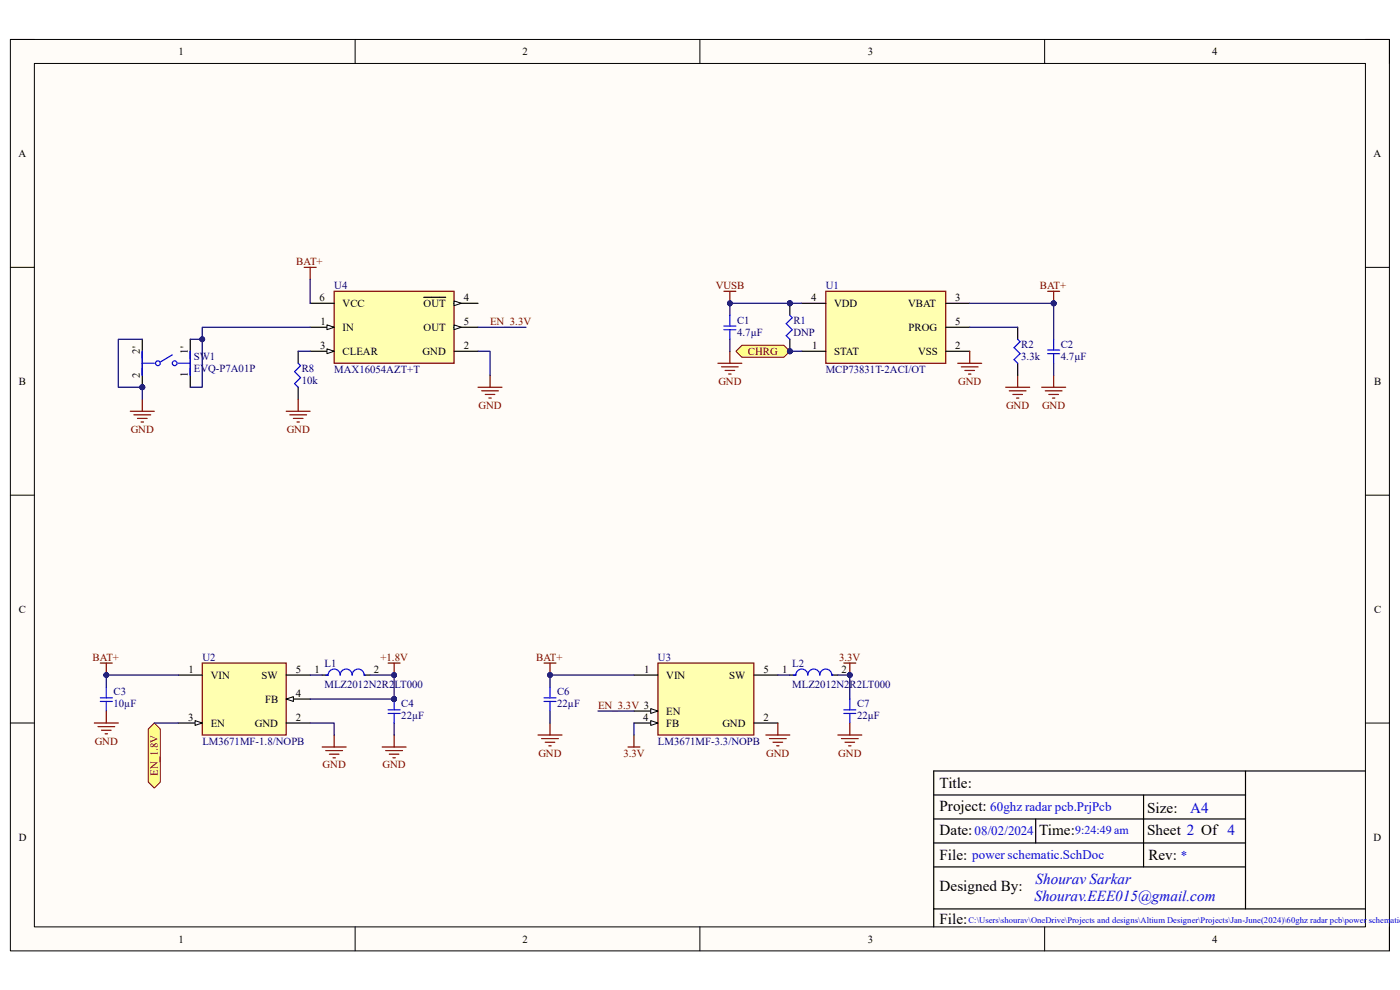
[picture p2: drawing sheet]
<svg xmlns="http://www.w3.org/2000/svg" width="297mm" height="210mm" viewBox="0 0 297 210" stroke-linecap="round" stroke-linejoin="round" font-family="sans-serif">
<path d="M2.2 8.4h292.6v193.3h-292.6z" fill-rule="evenodd" fill="#fffcf8"/>
<path d="M2.2 8.4h292.6v193.3h-292.6z" fill="none" stroke="#000" stroke-width=".21"/>
<path d="M7.3 13.5h282.4v183.1h-282.4z" fill-rule="evenodd" fill="#fffcf8"/>
<g fill="none" stroke="#000" stroke-width=".21">
<path d="M2.2 8.4h5.1M7.3 13.5h282.4v183.1h-282.4zM75.3 8.4v5.1M148.5 8.4v5.1M221.6 8.4v5.1M289.7 8.4h5.1v5.1M2.2 56.7h5.1M289.7 56.7h5.1M2.2 105h5.1M289.7 105.1h5.1M2.2 153.4h5.1M289.7 153.4h5.1"/>
<path d="M75.3 196.6v5.1M148.5 196.6v5.1M221.6 196.6v5.1M294.8 196.6v5.1"/>
</g>
<path d="M198.1 168.6h66.1M198.1 173.7h66.1M198.1 178.8h66.1M219.7 173.7v5.1M242.6 168.6v15.3M264.2 163.6v29.2M289.7 163.6h-91.6v33M198.1 183.9h66.1M198.1 192.8h91.6" fill="none" stroke="#000" stroke-width=".25"/>
<path d="M42.9 140.7h17.8v15.2h-17.8z" fill-rule="evenodd" fill="#ffffb0"/>
<path d="M42.9 140.7h17.8v15.2h-17.8z" fill="none" stroke="#800000" stroke-width=".25"/>
<path d="M37.8 143.2h5.1M60.7 148.3h5.1" fill="none" stroke="#000" stroke-width=".25"/>
<path d="M60.7 148.3l1.5-.5v1z" fill="#f8fcff"/>
<path d="M60.7 148.3l1.5-.5v1z" fill="none" stroke="#000" stroke-width=".21"/>
<path d="M37.8 153.4h5.1M60.7 143.2h5.1M60.7 153.4h5.1" fill="none" stroke="#000" stroke-width=".25"/>
<path d="M41.4 152.9l1.5 .5-1.5 .5z" fill="#f8fcff"/>
<path d="M41.4 152.9l1.5 .5-1.5 .5z" fill="none" stroke="#000" stroke-width=".21"/>
<path d="M68.3 143.2h1.3M77.3 143.2h1.2" fill="none" stroke="#000" stroke-width=".25"/>
<path d="M69.1 143.2h.5a1.27 1.27 0 0 1 1.3-1.3 1.27 1.27 0 0 1 1.3 1.3 1.27 1.27 0 0 1 1.2-1.3 1.27 1.27 0 0 1 1.3 1.3 1.27 1.27 0 0 1 1.3-1.3 1.27 1.27 0 0 1 1.3 1.3h.2" fill="none" stroke="#00f" stroke-width=".25"/>
<circle cx="83.6" cy="148.3" r=".51" fill="#000080"/>
<circle cx="83.6" cy="148.3" r=".51" fill="none" stroke="#000080" stroke-width=".21"/>
<circle cx="83.6" cy="148.3" r=".51" fill="#000080"/>
<circle cx="83.6" cy="148.3" r=".51" fill="none" stroke="#000080" stroke-width=".21"/>
<path d="M21.3 148.8h2.5M21.3 148h2.5M22.6 145.7v2.3M22.6 148.8v2M82.3 151.3h2.6M82.3 150.6h2.6M83.6 148.3v2.3M83.6 151.3v2.1" fill="none" stroke="#00f" stroke-width=".25"/>
<g fill="none" stroke="#800000" stroke-width=".25">
<path d="M20 153.4h5.1M20.8 154.1h3.5M21.5 154.9h2.1M22.3 155.7h.5M22.6 150.8v2.6M68.3 158.5h5.1M69.1 159.2h3.6M69.9 160h2M70.9 155.9v2.6M81.1 158.5h5.1M81.8 159.2h3.6M82.3 140.7h2.6"/>
<path d="M82.6 160h2M83.6 140.7v2.5M83.6 155.9v2.6M70.6 160.8h.5M83.4 160.8h.5"/>
</g>
<circle cx="83.6" cy="143.2" r=".51" fill="#000080"/>
<circle cx="83.6" cy="143.2" r=".51" fill="none" stroke="#000080" stroke-width=".21"/>
<path d="M32.7 153.4l1.3 1.3v11.2l-1.3 1.3-1.2-1.3v-11.2z" fill-rule="evenodd" fill="#ffff80"/>
<path d="M32.7 153.4l1.3 1.3v11.2l-1.3 1.3-1.2-1.3v-11.2z" fill="none" stroke="#800000" stroke-width=".21"/>
<path d="M139.6 140.7h20.3v15.2h-20.3z" fill-rule="evenodd" fill="#ffffb0"/>
<path d="M139.6 140.7h20.3v15.2h-20.3z" fill="none" stroke="#800000" stroke-width=".25"/>
<path d="M134.5 143.2h5.1M134.5 150.8h5.1" fill="none" stroke="#000" stroke-width=".25"/>
<path d="M138.1 150.3l1.5 .5-1.5 .5z" fill="#f8fcff"/>
<path d="M138.1 150.3l1.5 .5-1.5 .5z" fill="none" stroke="#000" stroke-width=".21"/>
<path d="M134.5 153.4h5.1" fill="none" stroke="#000" stroke-width=".25"/>
<path d="M138.1 152.9l1.5 .5-1.5 .5z" fill="#f8fcff"/>
<path d="M138.1 152.9l1.5 .5-1.5 .5z" fill="none" stroke="#000" stroke-width=".21"/>
<path d="M159.9 143.2h5.1M159.9 153.4h5.1M167.6 143.2h1.2M176.5 143.2h1.2" fill="none" stroke="#000" stroke-width=".25"/>
<path d="M115.4 148.8h2.6M115.4 148h2.6M116.7 145.7v2.3M116.7 148.8v2M168.3 143.2h.5a1.27 1.27 0 0 1 1.3-1.3 1.27 1.27 0 0 1 1.3 1.3 1.27 1.27 0 0 1 1.3-1.3 1.27 1.27 0 0 1 1.2 1.3 1.27 1.27 0 0 1 1.3-1.3 1.27 1.27 0 0 1 1.3 1.3h.2M179 151.4h2.6M179 150.6h2.6M180.3 148.3v2.3M180.3 151.4v2" fill="none" stroke="#00f" stroke-width=".25"/>
<path d="M179 140.7h2.6M180.3 140.7v2.5" fill="none" stroke="#800000" stroke-width=".25"/>
<circle cx="180.3" cy="143.2" r=".51" fill="#000080"/>
<circle cx="180.3" cy="143.2" r=".51" fill="none" stroke="#000080" stroke-width=".21"/>
<g fill="none" stroke="#800000" stroke-width=".25">
<path d="M114.1 155.9h5.1M114.9 156.7h3.6M115.7 157.5h2M116.4 158.2h.5M116.7 153.4v2.5M133.2 158.5h2.6M134.5 155.9v2.6M162.5 155.9h5.1M163.2 156.7h3.6M164 157.5h2M164.8 158.2h.5M165 153.4v2.5"/>
<path d="M177.7 155.9h5.1M178.5 156.7h3.6M179.3 157.5h2M180 158.2h.5M180.3 153.4v2.5"/>
</g>
<path d="M175.2 61.8h25.4v15.3h-25.4z" fill-rule="evenodd" fill="#ffffb0"/>
<g fill="none" stroke="#800000" stroke-width=".25">
<path d="M175.2 61.8h25.4v15.3h-25.4zM203.2 77.1h5.1M203.9 77.8h3.6M204.7 78.6h2M205.5 79.4h.5M205.7 74.5v2.6M215.9 79.6v2.5M222.3 61.8h2.5M223.5 61.8v2.5M213.4 82.1h5.1M214.1 82.9h3.6M214.9 83.7h2"/>
<path d="M215.6 84.4h.6"/>
</g>
<path d="M170.1 64.3h5.1M170.1 74.5h5.1M200.6 64.3h5.1M200.6 69.4h5.1M200.6 74.5h5.1" fill="none" stroke="#000" stroke-width=".25"/>
<circle cx="223.5" cy="64.3" r=".51" fill="#000080"/>
<circle cx="223.5" cy="64.3" r=".51" fill="none" stroke="#000080" stroke-width=".21"/>
<path d="M153.6 69.9h2.5M153.6 69.2h2.5M154.8 66.9v2.3M154.8 69.9v2.1M222.3 75h2.5M222.3 74.3h2.5M223.5 72v2.3M223.5 75v2.1" fill="none" stroke="#00f" stroke-width=".25"/>
<path d="M152.3 77.1h5.1M153.1 77.8h3.5M153.8 78.6h2.1M154.6 79.3h.5M154.8 74.5v2.6M223.5 79.6v2.5M221 82.1h5.1M221.8 82.9h3.5M222.5 83.7h2M223.3 84.4h.5" fill="none" stroke="#800000" stroke-width=".25"/>
<circle cx="167.6" cy="64.3" r=".51" fill="#000080"/>
<circle cx="167.6" cy="64.3" r=".51" fill="none" stroke="#000080" stroke-width=".21"/>
<circle cx="167.6" cy="74.5" r=".51" fill="#000080"/>
<circle cx="167.6" cy="74.5" r=".51" fill="none" stroke="#000080" stroke-width=".21"/>
<path d="M167.6 64.3v2.6" fill="none" stroke="#000" stroke-width=".25"/>
<circle cx="167.6" cy="64.3" r=".51" fill="#000080"/>
<circle cx="167.6" cy="64.3" r=".51" fill="none" stroke="#000080" stroke-width=".21"/>
<path d="M167.6 72v2.5" fill="none" stroke="#000" stroke-width=".25"/>
<circle cx="167.6" cy="74.5" r=".51" fill="#000080"/>
<circle cx="167.6" cy="74.5" r=".51" fill="none" stroke="#000080" stroke-width=".21"/>
<path d="M167.6 66.9l.5 .5-1.3 1.3 1.3 1.2-1.3 1.3 .8 .8" fill="none" stroke="#00f" stroke-width=".25"/>
<path d="M157.4 73.2h8.9l1.3 1.3-1.3 1.3h-8.9l-1.3-1.3z" fill-rule="evenodd" fill="#ffff80"/>
<path d="M157.4 73.2h8.9l1.3 1.3-1.3 1.3h-8.9l-1.3-1.3z" fill="none" stroke="#800000" stroke-width=".21"/>
<circle cx="167.6" cy="74.5" r=".51" fill="#000080"/>
<circle cx="167.6" cy="74.5" r=".51" fill="none" stroke="#000080" stroke-width=".21"/>
<path d="M115.4 140.7h2.6M116.7 140.7v2.5" fill="none" stroke="#800000" stroke-width=".25"/>
<circle cx="116.7" cy="143.2" r=".51" fill="#000080"/>
<circle cx="116.7" cy="143.2" r=".51" fill="none" stroke="#000080" stroke-width=".21"/>
<path d="M21.3 140.7h2.5M22.6 140.7v2.5" fill="none" stroke="#800000" stroke-width=".25"/>
<circle cx="22.6" cy="143.2" r=".51" fill="#000080"/>
<circle cx="22.6" cy="143.2" r=".51" fill="none" stroke="#000080" stroke-width=".21"/>
<path d="M215.9 69.4v2.6M215.9 77.1v2.5" fill="none" stroke="#000" stroke-width=".25"/>
<path d="M215.9 72l.5 .5-1.3 1.3 1.3 1.2-1.3 1.3 .8 .8" fill="none" stroke="#00f" stroke-width=".25"/>
<path d="M70.9 61.8h25.4v15.3h-25.4z" fill-rule="evenodd" fill="#ffffb0"/>
<path d="M70.9 61.8h25.4v15.3h-25.4z" fill="none" stroke="#800000" stroke-width=".25"/>
<path d="M65.8 69.4h5.1" fill="none" stroke="#000" stroke-width=".25"/>
<path d="M69.4 68.9l1.5 .5-1.5 .5z" fill="#f8fcff"/>
<path d="M69.4 68.9l1.5 .5-1.5 .5z" fill="none" stroke="#000" stroke-width=".21"/>
<path d="M65.8 74.5h5.1M96.3 74.5h5.1" fill="none" stroke="#000" stroke-width=".25"/>
<path d="M69.4 74l1.5 .5-1.5 .5z" fill="#f8fcff"/>
<path d="M69.4 74l1.5 .5-1.5 .5z" fill="none" stroke="#000" stroke-width=".21"/>
<path d="M96.3 64.3h5.1" fill="none" stroke="#000" stroke-width=".25"/>
<path d="M96.3 63.8l1.6 .5-1.6 .5z" fill="#f8fcff"/>
<path d="M96.3 63.8l1.6 .5-1.6 .5z" fill="none" stroke="#000" stroke-width=".21"/>
<path d="M89.9 63.1h4.7M96.3 69.4h5.1" fill="none" stroke="#000" stroke-width=".25"/>
<path d="M96.3 68.9l1.6 .5-1.6 .5z" fill="#f8fcff"/>
<path d="M96.3 68.9l1.6 .5-1.6 .5z" fill="none" stroke="#000" stroke-width=".21"/>
<path d="M65.8 64.3h5.1" fill="none" stroke="#000" stroke-width=".25"/>
<circle cx="30.2" cy="82.1" r=".51" fill="#000080"/>
<circle cx="30.2" cy="82.1" r=".51" fill="none" stroke="#000080" stroke-width=".21"/>
<path d="M30.2 72v10.1" fill="none" stroke="#000" stroke-width=".25"/>
<circle cx="30.2" cy="82.1" r=".51" fill="#000080"/>
<circle cx="30.2" cy="82.1" r=".51" fill="none" stroke="#000080" stroke-width=".21"/>
<path d="M40.4 72v10.1" fill="none" stroke="#000" stroke-width=".25"/>
<g fill="none" stroke="#00f" stroke-width=".25">
<path d="M30.2 77.1h2.5M30.2 74.5v5.1M36.5 75.3l-2.5 1.5M37.8 77.1h2.6M40.4 74.5v5.1"/>
<circle cx="33.5" cy="77.1" r=".51"/>
<circle cx="37.1" cy="77.1" r=".51"/>
</g>
<path d="M64.5 56.7h2.6M65.8 56.7v2.6M104 79.6v2.5M27.6 87.2h5.1M28.4 88h3.6M29.2 88.8h2M29.9 89.5h.5M30.2 84.7v2.5M101.4 82.1h5.1M102.2 82.9h3.5M102.9 83.7h2.1M103.7 84.4h.5" fill="none" stroke="#800000" stroke-width=".25"/>
<path d="M32.7 153.4h5.1M65.8 143.2h2.5M78.5 143.2h5.1v5.1" fill="none" stroke="#000080" stroke-width=".25"/>
<circle cx="83.6" cy="148.3" r=".51" fill="#000080"/>
<circle cx="83.6" cy="148.3" r=".51" fill="none" stroke="#000080" stroke-width=".21"/>
<circle cx="83.6" cy="143.2" r=".51" fill="#000080"/>
<circle cx="83.6" cy="143.2" r=".51" fill="none" stroke="#000080" stroke-width=".21"/>
<path d="M65.8 148.3h17.8" fill="none" stroke="#000080" stroke-width=".25"/>
<circle cx="83.6" cy="148.3" r=".51" fill="#000080"/>
<circle cx="83.6" cy="148.3" r=".51" fill="none" stroke="#000080" stroke-width=".21"/>
<path d="M37.8 143.2h-15.2v2.5M65.8 153.4h5.1v2.5M83.6 153.4v2.5" fill="none" stroke="#000080" stroke-width=".25"/>
<circle cx="22.6" cy="143.2" r=".51" fill="#000080"/>
<circle cx="22.6" cy="143.2" r=".51" fill="none" stroke="#000080" stroke-width=".21"/>
<path d="M134.5 143.2h-17.8v2.5M165 143.2h2.6" fill="none" stroke="#000080" stroke-width=".25"/>
<circle cx="116.7" cy="143.2" r=".51" fill="#000080"/>
<circle cx="116.7" cy="143.2" r=".51" fill="none" stroke="#000080" stroke-width=".21"/>
<path d="M177.7 143.2h2.6v5.1" fill="none" stroke="#000080" stroke-width=".25"/>
<circle cx="180.3" cy="143.2" r=".51" fill="#000080"/>
<circle cx="180.3" cy="143.2" r=".51" fill="none" stroke="#000080" stroke-width=".21"/>
<path d="M205.7 69.4h10.2M205.7 64.3h17.8M116.7 150.8v2.6M134.5 153.4v2.5" fill="none" stroke="#000080" stroke-width=".25"/>
<circle cx="223.5" cy="64.3" r=".51" fill="#000080"/>
<circle cx="223.5" cy="64.3" r=".51" fill="none" stroke="#000080" stroke-width=".21"/>
<path d="M223.5 64.3v7.7" fill="none" stroke="#000080" stroke-width=".25"/>
<circle cx="223.5" cy="64.3" r=".51" fill="#000080"/>
<circle cx="223.5" cy="64.3" r=".51" fill="none" stroke="#000080" stroke-width=".21"/>
<path d="M167.6 64.3h-12.8v2.6M223.5 77.1v2.5" fill="none" stroke="#000080" stroke-width=".25"/>
<circle cx="167.6" cy="64.3" r=".51" fill="#000080"/>
<circle cx="167.6" cy="64.3" r=".51" fill="none" stroke="#000080" stroke-width=".21"/>
<circle cx="154.8" cy="64.3" r=".51" fill="#000080"/>
<circle cx="154.8" cy="64.3" r=".51" fill="none" stroke="#000080" stroke-width=".21"/>
<path d="M154.8 72v2.5M167.6 64.3h2.5" fill="none" stroke="#000080" stroke-width=".25"/>
<circle cx="167.6" cy="64.3" r=".51" fill="#000080"/>
<circle cx="167.6" cy="64.3" r=".51" fill="none" stroke="#000080" stroke-width=".21"/>
<path d="M167.6 74.5h2.5" fill="none" stroke="#000080" stroke-width=".25"/>
<circle cx="167.6" cy="74.5" r=".51" fill="#000080"/>
<circle cx="167.6" cy="74.5" r=".51" fill="none" stroke="#000080" stroke-width=".21"/>
<path d="M65.8 59.3v5M30.2 82.1v2.6" fill="none" stroke="#000080" stroke-width=".25"/>
<circle cx="30.2" cy="82.1" r=".51" fill="#000080"/>
<circle cx="30.2" cy="82.1" r=".51" fill="none" stroke="#000080" stroke-width=".21"/>
<path d="M30.2 72h-5.1v10.1h5.1M101.4 74.5h2.6v5.1" fill="none" stroke="#000080" stroke-width=".25"/>
<circle cx="30.2" cy="82.1" r=".51" fill="#000080"/>
<circle cx="30.2" cy="82.1" r=".51" fill="none" stroke="#000080" stroke-width=".21"/>
<path d="M40.4 72h2.5v10.1h-2.5" fill="none" stroke="#000080" stroke-width=".25"/>
<circle cx="42.9" cy="72" r=".51" fill="#000080"/>
<circle cx="42.9" cy="72" r=".51" fill="none" stroke="#000080" stroke-width=".21"/>
<path d="M65.8 69.4h-22.9v2.6" fill="none" stroke="#000080" stroke-width=".25"/>
<circle cx="42.9" cy="72" r=".51" fill="#000080"/>
<circle cx="42.9" cy="72" r=".51" fill="none" stroke="#000080" stroke-width=".21"/>
<path d="M63.3 74.5h2.5M101.4 69.4h10.2M126.9 150.8h7.6" fill="none" stroke="#000080" stroke-width=".25"/>
<path d="M63.3 74.5v2.6M63.3 82.1v2.6" fill="none" stroke="#000" stroke-width=".25"/>
<path d="M63.3 77.1l.5 .5-1.3 1.2 1.3 1.3-1.3 1.3 .8 .7" fill="none" stroke="#00f" stroke-width=".25"/>
<path d="M153.6 61.8h2.5M154.8 61.8v2.5M60.7 87.2h5.1M61.5 88h3.5M62.2 88.8h2.1M63 89.5h.5M63.3 84.7v2.5" fill="none" stroke="#800000" stroke-width=".25"/>
<circle cx="154.8" cy="64.3" r=".51" fill="#000080"/>
<circle cx="154.8" cy="64.3" r=".51" fill="none" stroke="#000080" stroke-width=".21"/>
<g font-size="3.2">
<text x="199.3" y="167.2">Title:</text>
<text x="199.3" y="172">Project:</text>
<text x="243.4" y="172.5">Size:</text>
<text x="199.3" y="177.1">Date:</text>
<text x="220.5" y="177.1">Time:</text>
<text x="243.4" y="177.1">Sheet 2 Of 4</text>
<text x="199.3" y="182.4">File:</text>
<text x="243.6" y="182.4">Rev:</text>
<text x="199.3" y="189.1">Designed By:</text>
<text x="199.3" y="195.9">File:</text>
</g>
<g font-size="3.2" fill="#00f">
<text x="252.5" y="172.5">A4</text>
<text x="219.5" y="191.1">Shourav.EEE015@gmail.com</text>
<text x="219.7" y="187.5">Shourav Sarkar</text>
</g>
<g font-size="2.8" fill="#00f">
<text x="210.1" y="172.1">60ghz radar pcb.PrjPcb</text>
<text x="206.8" y="177.2">08/02/2024</text>
<text x="206.2" y="182.3">power schematic.SchDoc</text>
<text x="250.5" y="182.5">*</text>
</g>
<text font-size="2.5" fill="#00f" x="228.1" y="177">9:24:49 am</text>
<g font-size="2.3">
<text x="37.9" y="11.7">1</text>
<text x="110.9" y="11.7">2</text>
<text x="184.1" y="11.7">3</text>
<text x="257.1" y="11.7">4</text>
<text x="3.9" y="33.3">A</text>
<text x="291.4" y="33.3">A</text>
<text x="67.8" y="63.8">6</text>
<text x="72.7" y="65.1">VCC</text>
<text x="89.9" y="65.1">OUT</text>
<text x="98.4" y="63.8">4</text>
<text x="172.1" y="63.8">4</text>
<text x="177" y="65.1">VDD</text>
<text x="192.7" y="65.1">VBAT</text>
<text x="202.6" y="63.8">3</text>
<text x="68" y="68.9">1</text>
<text x="72.7" y="70.2">IN</text>
<text x="89.9" y="70.2">OUT</text>
<text x="98.4" y="68.9">5</text>
<text x="192.7" y="70.2">PROG</text>
<text x="202.6" y="68.9">5</text>
<text x="29.7" y="75" transform="rotate(-90 29.7 75)">2'</text>
<text x="39.9" y="75" transform="rotate(-90 39.9 75)">1'</text>
<text x="67.9" y="74">3</text>
<text x="72.7" y="75.3">CLEAR</text>
<text x="89.7" y="75.3">GND</text>
<text x="98.4" y="74">2</text>
<text x="172.3" y="74">1</text>
<text x="177" y="75.3">STAT</text>
<text x="194.8" y="75.3">VSS</text>
<text x="202.6" y="74">2</text>
<text x="4" y="81.6">B</text>
<text x="29.7" y="80.1" transform="rotate(-90 29.7 80.1)">2</text>
<text x="39.9" y="80" transform="rotate(-90 39.9 80)">1</text>
<text x="291.5" y="81.6">B</text>
<text x="4" y="130">C</text>
<text x="291.5" y="130">C</text>
<text x="40" y="142.7">1</text>
<text x="44.7" y="144">VIN</text>
<text x="55.5" y="144">SW</text>
<text x="62.7" y="142.7">5</text>
<text x="66.7" y="142.7">1</text>
<text x="79.3" y="142.7">2</text>
<text x="136.7" y="142.7">1</text>
<text x="141.4" y="144">VIN</text>
<text x="154.7" y="144">SW</text>
<text x="162" y="142.7">5</text>
<text x="165.9" y="142.7">1</text>
<text x="178.5" y="142.7">2</text>
<text x="56.3" y="149.1">FB</text>
<text x="62.7" y="147.8">4</text>
<text x="39.9" y="152.9">3</text>
<text x="44.7" y="154.1">EN</text>
<text x="54.1" y="154.1">GND</text>
<text x="62.7" y="152.9">2</text>
<text x="136.5" y="152.9">4</text>
<text x="141.4" y="151.6">EN</text>
<text x="141.4" y="154.1">FB</text>
<text x="153.2" y="154.1">GND</text>
<text x="162" y="152.9">2</text>
<text x="4" y="178.3">D</text>
<text x="291.4" y="178.3">D</text>
<text x="37.9" y="199.9">1</text>
<text x="110.9" y="199.9">2</text>
<text x="184.1" y="199.9">3</text>
<text x="257.1" y="199.9">4</text>
</g>
<g font-size="2.3" fill="#800000">
<text x="62.9" y="56.2">BAT+</text>
<text x="151.8" y="61.3">VUSB</text>
<text x="220.6" y="61.3">BAT+</text>
<text x="104" y="68.9">EN_3.3V</text>
<text x="158.7" y="75.3">CHRG</text>
<text x="152.4" y="81.6">GND</text>
<text x="203.3" y="81.6">GND</text>
<text x="101.5" y="86.7">GND</text>
<text x="213.4" y="86.7">GND</text>
<text x="221.1" y="86.7">GND</text>
<text x="27.7" y="91.8">GND</text>
<text x="60.8" y="91.8">GND</text>
<text x="19.6" y="140.1">BAT+</text>
<text x="80.7" y="140.1">+1.8V</text>
<text x="113.7" y="140.1">BAT+</text>
<text x="178" y="140.1">3.3V</text>
<text x="126.9" y="150.3">EN_3.3V 3</text>
<text x="20.1" y="157.9">GND</text>
<text x="114.2" y="160.5">GND</text>
<text x="132.2" y="160.5">3.3V</text>
<text x="162.6" y="160.5">GND</text>
<text x="177.8" y="160.5">GND</text>
<text x="33.5" y="164.6" transform="rotate(-90 33.5 164.6)">EN_1.8V</text>
<text x="68.5" y="163">GND</text>
<text x="81.2" y="163">GND</text>
</g>
<g font-size="2.3" fill="#000080">
<text x="70.9" y="61.3">U4</text>
<text x="175.2" y="61.3">U1</text>
<text x="156.4" y="68.7">C1</text>
<text x="156.4" y="71.2">4.7µF</text>
<text x="168.3" y="68.7">R1</text>
<text x="168.3" y="71.2">DNP</text>
<text x="41.1" y="76.3">SW1</text>
<text x="216.7" y="73.7">R2</text>
<text x="216.7" y="76.3">3.3k</text>
<text x="225" y="73.7">C2</text>
<text x="225" y="76.3">4.7µF</text>
<text x="41.1" y="78.8">EVQ-P7A01P</text>
<text x="64" y="78.8">R8</text>
<text x="64" y="81.4">10k</text>
<text x="70.9" y="79.1">MAX16054AZT+T</text>
<text x="175.2" y="79.1">MCP73831T-2ACI/OT</text>
<text x="42.9" y="140.1">U2</text>
<text x="68.8" y="141.4">L1</text>
<text x="139.6" y="140.1">U3</text>
<text x="168.1" y="141.4">L2</text>
<text x="24.1" y="147.5">C3</text>
<text x="68.8" y="146">MLZ2012N2R2LT000</text>
<text x="118.2" y="147.5">C6</text>
<text x="168.1" y="146">MLZ2012N2R2LT000</text>
<text x="24.1" y="150.1">10µF</text>
<text x="85.1" y="150.1">C4</text>
<text x="85.1" y="152.6">22µF</text>
<text x="118.2" y="150.1">22µF</text>
<text x="181.8" y="150.1">C7</text>
<text x="181.8" y="152.6">22µF</text>
<text x="42.9" y="157.9">LM3671MF-1.8/NOPB</text>
<text x="139.6" y="157.9">LM3671MF-3.3/NOPB</text>
</g>
<text font-size="1.8" fill="#00f" x="205.5" y="195.7">C:\Users\shourav\OneDrive\Projects and designs\Altium Designer\Projects\Jan-June(2024)\60ghz radar pcb\power schematic.</text>
</svg>
